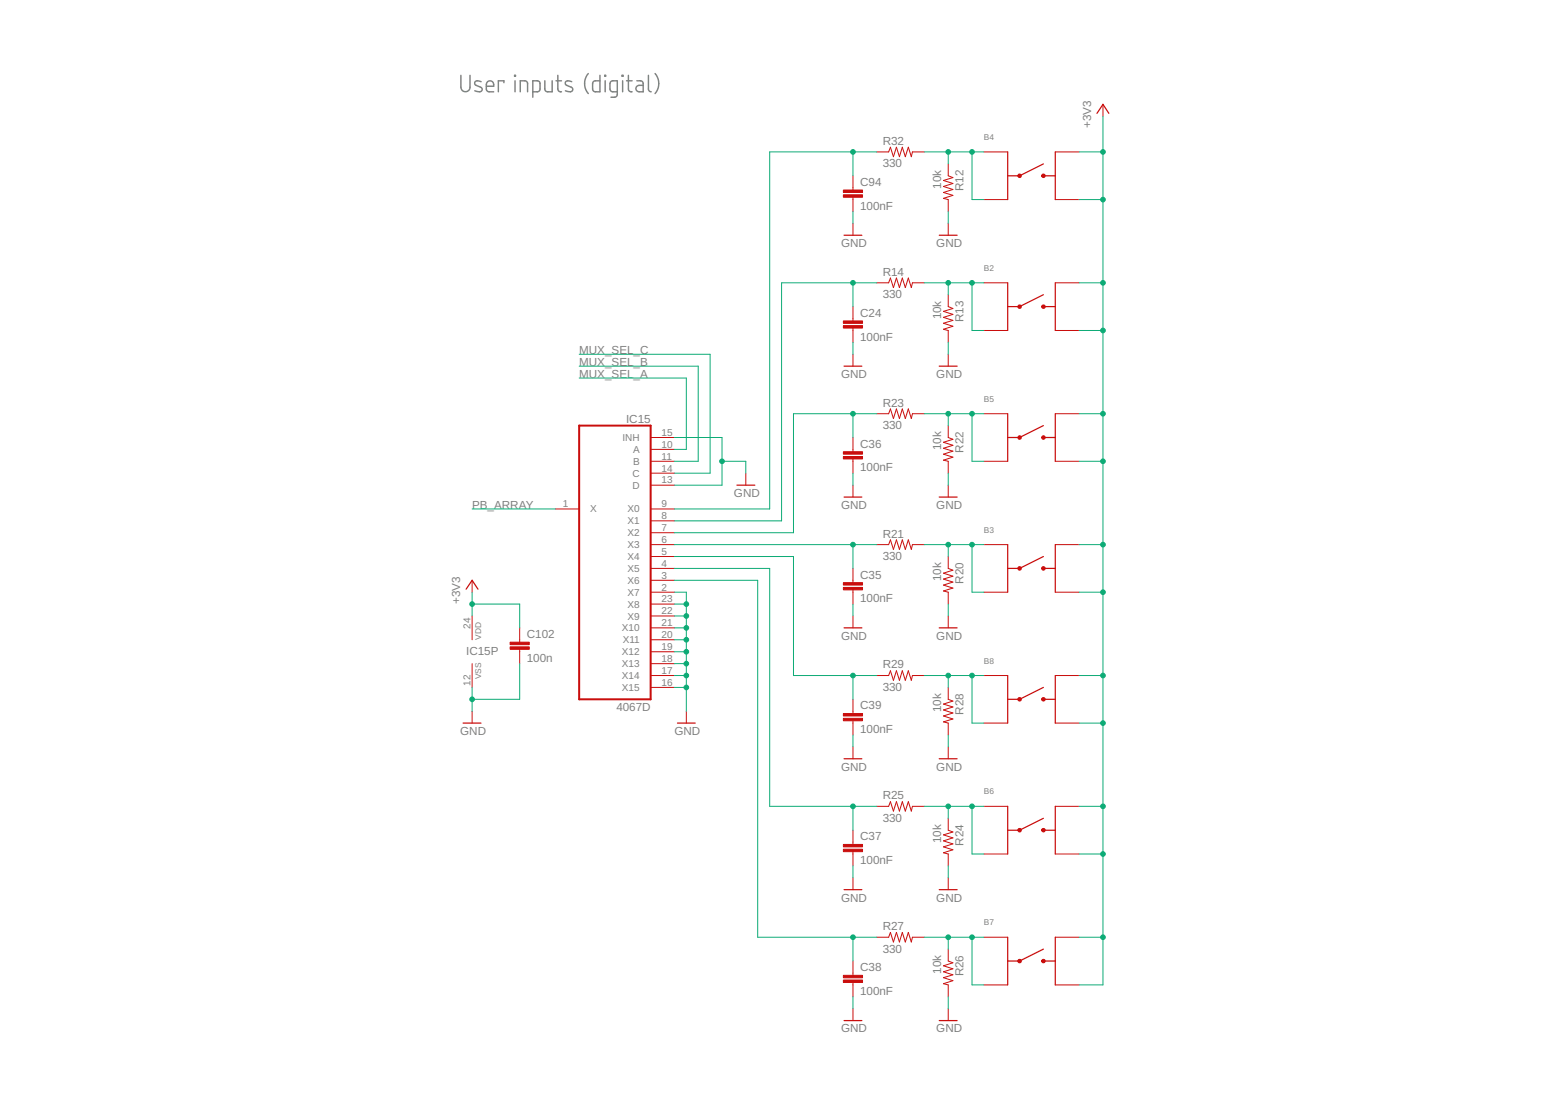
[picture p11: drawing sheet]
<svg xmlns="http://www.w3.org/2000/svg" width="297mm" height="210mm" viewBox="0 0 297 210" stroke-linecap="round" stroke-linejoin="round" font-family="sans-serif">
<g fill="none" stroke="#808080" stroke-width=".28">
<path d="M87.8 14.4v2.2a.87 .87 0 0 0 .8 .9 .87 .87 0 0 0 .9-.9v-2.2M91.6 15.6l-.8-.2-.3 .1-.1 .4 .1 .3 1.2 .5a.45 .45 0 0 1 .1 .5 .45 .45 0 0 1-.4 .3l-1-.2M92.6 16.4h1.4a.73 .73 0 0 0-.5-1 .73 .73 0 0 0-.9 .7v1l.2 .3 1.2 .1M95.9 15.7v-.3h-1v2.1M98 14.4h.1v.1h-.1zM98.1 15.4v2.1M99.1 17.5v-2.1h1l.3 .2 .1 1.9M101.5 17.5h1l.2-.2 .1-1.6-.3-.3h-1v3.1M103.7 15.4l.1 1.7 .1 .3 .4 .1h.8v-2.1M105.9 15.4h1M106.2 14.4v2.6l.2 .4 .5 .1M108.9 15.6l-.8-.2-.3 .1-.2 .4 .2 .3 1.1 .5a.45 .45 0 0 1 .1 .5 .45 .45 0 0 1-.4 .3l-.9-.2"/>
<path d="M112 14a2.95 2.95 0 0 0 0 3.8M114.2 14.4v3.1h-1l-.3-.4v-1.4l.3-.3h1M115.1 14.4h.2v.1h-.2zM115.2 15.4v2.1M117.5 17.5h-1l-.3-.2-.1-1.4 .1-.3 .3-.2h1v2.6l-.1 .3-.2 .2h-.9M118.4 14.4h.2v.1h-.2zM118.6 15.4v2.1M119.3 15.4h1.1M119.7 14.4v2.7l.3 .4h.4M121.3 15.4h.8l.3 .3 .1 1.8h-.8a.61 .61 0 0 1-.6-.6 .61 .61 0 0 1 .6-.6h.8M123.5 14.4v2.7l.2 .3 .3 .1M124.7 14a2.95 2.95 0 0 1 0 3.8"/>
</g>
<g fill="none" stroke="#c90d0c" stroke-width=".23">
<path d="M191.9 28.9v9.1M198.7 31.2l-4.6 2.3h-2.2M198.7 33.5h2.2M200.9 28.9v9.1M208.9 21.6l1.1-1.7 1.1 1.7M160.7 44.8h3.4M178.8 44.8h3.4M191.9 53.9v9M198.7 56.1l-4.6 2.3h-2.2M198.7 58.4h2.2M200.9 53.9v9M160.7 69.7h3.4"/>
<path d="M178.8 69.7h3.4M191.9 78.8v9.1M200.9 78.8v9.1M140.3 92.4h3.4M160.7 94.7h3.4M178.8 94.7h3.4M198.7 81.1l-4.6 2.2h-2.2M198.7 83.3h2.2M88.8 112.2l1.1-1.7 1.1 1.7M160.7 119.6h3.4M178.8 119.6h3.4M191.9 103.7v9.1"/>
<path d="M198.7 106l-4.6 2.3h-2.2M198.7 108.3h2.2M200.9 103.7v9.1M88.2 137.7h3.4M129 137.7h3.4M191.9 128.7v9M198.7 130.9l-4.6 2.3h-2.2M198.7 133.2h2.2M200.9 128.7v9M160.7 144.5h3.4M178.8 144.5h3.4M191.9 153.6v9.1"/>
<path d="M198.7 155.9l-4.6 2.2h-2.2M198.7 158.1h2.2M200.9 153.6v9.1M160.7 169.5h3.4M178.8 169.5h3.4M191.9 178.5v9.1M200.9 178.5v9.1M160.7 194.4h3.4M178.8 194.4h3.4M198.7 180.8l-4.6 2.2h-2.2M198.7 183h2.2"/>
</g>
<g fill="none" stroke="#c90d0c" stroke-width=".19">
<path d="M210 19.9v2.2M162.4 33.5v2.7M162.4 37.5v2.8M166.9 28.9h2.3l.3-.9 .6 1.8 .6-1.8 .6 1.8 .5-1.8 .6 1.8 .6-1.8 .5 1.8 .2-.9h2.3M180.6 31.2v2.3l.8 .3-1.8 .6 1.8 .5-1.8 .6 1.8 .6-1.8 .6 1.8 .5-1.8 .6 1 .2v2.3M187.3 28.9h4.6M187.3 38h4.6M200.9 28.9h4.6M200.9 38h4.6M162.4 42.5v2.3M162.4 58.4v2.7M166.9 53.9h2.3l.3-.9 .6 1.8 .6-1.8 .6 1.8 .5-1.8 .6 1.8 .6-1.8 .5 1.8 .2-.9h2.3"/>
<path d="M180.6 42.5v2.3M180.6 56.1v2.3l.8 .4-1.8 .5 1.8 .6-1.8 .6 1.8 .5-1.8 .6 1.8 .5-1.8 .6 1 .2v2.3M187.3 53.9h4.6M200.9 53.9h4.6M162.4 62.5v2.7M162.4 67.5v2.2M166.9 78.8h2.3l.3-.9 .6 1.8 .6-1.8 .6 1.8 .5-1.8 .6 1.8 .6-1.8 .5 1.8 .2-.9h2.3M180.6 67.5v2.2M187.3 78.8h4.6M187.3 62.9h4.6M200.9 78.8h4.6M200.9 62.9h4.6"/>
<path d="M105.7 96.9h4.6M123.9 87.9h4.5M123.9 85.6h4.5M123.9 90.1h4.5M123.9 92.4h4.5M123.9 96.9h4.5M123.9 99.2h4.5M123.9 83.3h4.5M142 90.1v2.3M162.4 83.3v2.8M162.4 87.4v2.7M162.4 92.4v2.3"/>
<path d="M180.6 81.1v2.2l.8 .4-1.8 .5 1.8 .6-1.8 .6 1.8 .5-1.8 .6 1.8 .6-1.8 .6 1 .2v2.2M180.6 92.4v2.3M187.3 87.9h4.6M200.9 87.9h4.6M89.9 110.5v2.3M89.9 117.3v4.6M99 119.6v2.7M123.9 103.7h4.5M123.9 112.8h4.5M123.9 101.5h4.5M123.9 106h4.5M123.9 108.3h4.5"/>
<path d="M123.9 110.5h4.5M123.9 115.1h4.5M123.9 117.3h4.5M123.9 119.6h4.5M162.4 108.3v2.7M162.4 112.4v2.7M162.4 117.3v2.3M166.9 103.7h2.3l.3-.9 .6 1.8 .6-1.8 .6 1.8 .5-1.8 .6 1.8 .6-1.8 .5 1.8 .2-.9h2.3M180.6 106v2.3l.8 .3-1.8 .6 1.8 .5-1.8 .6 1.8 .6-1.8 .5 1.8 .6-1.8 .6 1 .2v2.3M180.6 117.3v2.3M187.3 103.7h4.6M187.3 112.8h4.6"/>
<path d="M200.9 103.7h4.6M200.9 112.8h4.6M89.9 126.4v4.5M89.9 135.5v2.2M99 123.7v2.7M123.9 128.7h4.5M123.9 121.9h4.5M123.9 124.1h4.5M123.9 126.4h4.5M123.9 130.9h4.5M130.7 135.5v2.2M162.4 133.2v2.7"/>
<path d="M162.4 137.3v2.7M166.9 128.7h2.3l.3-.9 .6 1.8 .6-1.8 .6 1.8 .5-1.8 .6 1.8 .6-1.8 .5 1.8 .2-.9h2.3M180.6 130.9v2.3l.8 .3-1.8 .6 1.8 .6-1.8 .5 1.8 .6-1.8 .6 1.8 .5-1.8 .6 1 .2v2.3M187.3 128.7h4.6M187.3 137.7h4.6M200.9 128.7h4.6M200.9 137.7h4.6M162.4 142.3v2.2M162.4 158.1v2.7M166.9 153.6h2.3l.3-.9 .6 1.8 .6-1.8 .6 1.8 .5-1.8 .6 1.8 .6-1.8 .5 1.8 .2-.9h2.3M180.6 142.3v2.2M180.6 155.9v2.2l.8 .4-1.8 .5 1.8 .6-1.8 .6 1.8 .5-1.8 .6 1.8 .6-1.8 .5 1 .3v2.2"/>
<path d="M187.3 153.6h4.6M200.9 153.6h4.6M162.4 162.2v2.7M162.4 167.2v2.3M166.9 178.5h2.3l.3-.9 .6 1.8 .6-1.8 .6 1.8 .5-1.8 .6 1.8 .6-1.8 .5 1.8 .2-.9h2.3M180.6 167.2v2.3M187.3 178.5h4.6M187.3 162.7h4.6M200.9 178.5h4.6M200.9 162.7h4.6M162.4 183v2.8M162.4 187.1v2.8"/>
<path d="M162.4 192.1v2.3M180.6 180.8v2.2l.8 .4-1.8 .6 1.8 .5-1.8 .6 1.8 .6-1.8 .5 1.8 .6-1.8 .6 1 .2v2.3M180.6 192.1v2.3M187.3 187.6h4.6M200.9 187.6h4.6"/>
</g>
<g fill="#c90d0c" stroke="#c90d0c" stroke-width=".19">
<path d="M160.6 111.9h3.6v.5h-3.6z"/>
<path d="M160.6 111h3.6v.4h-3.6z"/>
<path d="M160.6 87h3.6v.4h-3.6z"/>
<path d="M160.6 86h3.6v.5h-3.6z"/>
<path d="M160.6 161.8h3.6v.4h-3.6z"/>
<path d="M160.6 160.8h3.6v.5h-3.6z"/>
<path d="M160.6 186.7h3.6v.4h-3.6z"/>
<path d="M160.6 185.8h3.6v.4h-3.6z"/>
<path d="M160.6 136.8h3.6v.5h-3.6z"/>
<path d="M160.6 135.9h3.6v.5h-3.6z"/>
<path d="M160.6 62h3.6v.5h-3.6z"/>
<path d="M160.6 61.1h3.6v.5h-3.6z"/>
<path d="M160.6 37.1h3.6v.5h-3.6z"/>
<path d="M160.6 36.2h3.6v.5h-3.6z"/>
<path d="M97.1 123.2h3.7v.5h-3.7z"/>
<path d="M97.1 122.3h3.7v.5h-3.7z"/>
</g>
<g fill="#c90d0c" stroke="#c90d0c" stroke-width=".19">
<path d="M193.9 108.1l.3-.2a.35 .35 0 0 1 .2 .6l-.4 .1-.2-.3 .4-.1v.2l-.4-.1z" fill-rule="evenodd"/>
<path d="M198.4 108.1l.3-.2 .2 .1 .1 .4-.5 .2-.2-.3 .5-.1-.1 .2-.4-.1z" fill-rule="evenodd"/>
<path d="M193.9 83.2l.3-.2a.35 .35 0 0 1 .2 .6l-.4 .1-.2-.4h.4v.2l-.4-.2z" fill-rule="evenodd"/>
<path d="M198.4 83.2l.3-.2 .2 .1 .1 .3-.5 .3-.2-.4h.5l-.1 .2-.4-.2z" fill-rule="evenodd"/>
<path d="M193.9 157.9a.33 .33 0 0 1 .4-.1 .33 .33 0 0 1 .2 .4l-.1 .2h-.4l-.2-.3h.4v.1l-.4-.1z" fill-rule="evenodd"/>
<path d="M198.4 157.9a.34 .34 0 0 1 .4-.1 .34 .34 0 0 1 .2 .4l-.1 .2a.36 .36 0 0 1-.6-.3l.4-.1 .1 .2-.5-.1z" fill-rule="evenodd"/>
<path d="M193.9 182.9a.33 .33 0 0 1 .4-.1 .33 .33 0 0 1 .2 .4 .33 .33 0 0 1-.3 .2 .33 .33 0 0 1-.3-.2l-.1-.2h.4v.2l-.4-.2z" fill-rule="evenodd"/>
<path d="M198.4 182.9a.34 .34 0 0 1 .4-.1 .34 .34 0 0 1 .2 .4 .35 .35 0 0 1-.4 .2 .35 .35 0 0 1-.3-.4l.4-.1 .1 .2-.5-.1z" fill-rule="evenodd"/>
<path d="M193.9 133l.3-.1a.35 .35 0 0 1 .2 .6h-.2l-.3-.1-.1-.2h.4v.1l-.4-.1z" fill-rule="evenodd"/>
<path d="M198.4 133l.1-.1h.4l.1 .2-.1 .4a.36 .36 0 0 1-.6-.3l.4-.1 .1 .1h-.5z" fill-rule="evenodd"/>
<path d="M193.9 58.2a.33 .33 0 0 1 .4-.1 .33 .33 0 0 1 .2 .4 .33 .33 0 0 1-.3 .2 .33 .33 0 0 1-.3-.1l-.1-.2h.4v.1l-.4-.1z" fill-rule="evenodd"/>
<path d="M198.4 58.2a.34 .34 0 0 1 .4-.1 .34 .34 0 0 1 .2 .4 .35 .35 0 0 1-.4 .2 .35 .35 0 0 1-.3-.3l.4-.1 .1 .1h-.5z" fill-rule="evenodd"/>
<path d="M193.9 33.3l.3-.2a.35 .35 0 0 1 .2 .6l-.4 .1-.2-.3 .4-.1v.2l-.4-.1z" fill-rule="evenodd"/>
<path d="M198.4 33.3l.3-.2 .2 .1 .1 .2-.1 .3a.36 .36 0 0 1-.6-.2l.4-.1 .1 .2-.5-.1z" fill-rule="evenodd"/>
</g>
<path d="M110.3 81.1h13.6v52.1h-13.6z" fill="none" stroke="#c90d0c" stroke-width=".38"/>
<g fill="none" stroke="#0dab76" stroke-width=".19">
<path d="M162.4 28.9v4.6M166.9 28.9h-20.3v68h-18.2M176 28.9h11.3M180.6 28.9v2.3M185.1 28.9v9.1h2.2M205.5 38h4.5M205.5 28.9h4.5M210 22.1v165.5h-4.5M162.4 40.3v2.2M162.4 53.9v4.5M166.9 53.9h-18.1v45.3h-20.4M176 53.9h11.3"/>
<path d="M180.6 40.3v2.2M180.6 53.9v2.2M185.1 53.9v9h2.2M205.5 53.9h4.5M110.3 72h20.4v13.6h-2.3M110.3 69.7h22.6v18.2h-4.5M110.3 67.5h24.9v22.6h-6.8M162.4 65.2v2.3M162.4 78.8v4.5M166.9 78.8h-15.8v22.7h-22.7M176 78.8h11.3M180.6 65.2v2.3"/>
<path d="M180.6 78.8v2.3M185.1 78.8v9.1h2.2M205.5 78.8h4.5M205.5 62.9h4.5M89.9 96.9h15.8M128.4 83.3h9.1v9.1h-9.1M137.5 87.9h4.5v2.2M162.4 90.1v2.3M180.6 90.1v2.3M205.5 87.9h4.5M89.9 115.1h9.1v4.5M89.9 112.8v4.5"/>
<path d="M128.4 112.8h2.3v22.7M128.4 106h22.7v22.7h15.8M128.4 119.6h2.3M128.4 117.3h2.3M128.4 115.1h2.3M128.4 110.5h15.9v68h22.6M128.4 108.3h18.2v45.3h20.3M128.4 103.7h38.5M162.4 103.7v4.6M162.4 115.1v2.2M176 103.7h11.3M180.6 103.7v2.3"/>
<path d="M180.6 115.1v2.2M185.1 103.7v9.1h2.2M205.5 112.8h4.5M205.5 103.7h4.5M89.9 130.9v4.6M99 126.4v6.8h-9.1M128.4 130.9h2.3M128.4 128.7h2.3M128.4 126.4h2.3M128.4 124.1h2.3M128.4 121.9h2.3M162.4 128.7v4.5"/>
<path d="M162.4 140v2.3M176 128.7h11.3M180.6 128.7v2.2M180.6 140v2.3M185.1 128.7v9h2.2M205.5 128.7h4.5M205.5 137.7h4.5M162.4 153.6v4.5M176 153.6h11.3M180.6 153.6v2.3M185.1 153.6v9.1h2.2M205.5 153.6h4.5"/>
<path d="M162.4 164.9v2.3M162.4 178.5v4.5M176 178.5h11.3M180.6 164.9v2.3M180.6 178.5v2.3M185.1 178.5v9.1h2.2M205.5 178.5h4.5M205.5 162.7h4.5M162.4 189.9v2.2M180.6 189.9v2.2"/>
</g>
<g fill="#0dab76" stroke="#0dab76" stroke-width=".19">
<circle cx="89.9" cy="133.2" r=".44"/>
<circle cx="130.7" cy="130.9" r=".44"/>
<circle cx="130.7" cy="128.7" r=".44"/>
<circle cx="130.7" cy="126.4" r=".44"/>
<circle cx="130.7" cy="124.1" r=".44"/>
<circle cx="130.7" cy="121.9" r=".44"/>
<circle cx="130.7" cy="119.6" r=".44"/>
<circle cx="130.7" cy="117.3" r=".44"/>
<circle cx="130.7" cy="115.1" r=".44"/>
<circle cx="137.5" cy="87.9" r=".44"/>
<circle cx="89.9" cy="115.1" r=".44"/>
<circle cx="210" cy="178.5" r=".44"/>
<circle cx="210" cy="162.7" r=".44"/>
<circle cx="210" cy="153.6" r=".44"/>
<circle cx="210" cy="137.7" r=".44"/>
<circle cx="210" cy="128.7" r=".44"/>
<circle cx="210" cy="112.8" r=".44"/>
<circle cx="210" cy="103.7" r=".44"/>
<circle cx="210" cy="87.9" r=".44"/>
<circle cx="210" cy="78.8" r=".44"/>
<circle cx="210" cy="62.9" r=".44"/>
<circle cx="210" cy="53.9" r=".44"/>
<circle cx="210" cy="38" r=".44"/>
<circle cx="210" cy="28.9" r=".44"/>
<circle cx="185.1" cy="103.7" r=".44"/>
<circle cx="180.6" cy="103.7" r=".44"/>
<circle cx="185.1" cy="78.8" r=".44"/>
<circle cx="180.6" cy="78.8" r=".44"/>
<circle cx="162.4" cy="78.8" r=".44"/>
<circle cx="185.1" cy="153.6" r=".44"/>
<circle cx="180.6" cy="153.6" r=".44"/>
<circle cx="162.4" cy="153.6" r=".44"/>
<circle cx="185.1" cy="178.5" r=".44"/>
<circle cx="180.6" cy="178.5" r=".44"/>
<circle cx="162.4" cy="178.5" r=".44"/>
<circle cx="185.1" cy="128.7" r=".44"/>
<circle cx="180.6" cy="128.7" r=".44"/>
<circle cx="162.4" cy="128.7" r=".44"/>
<circle cx="185.1" cy="53.9" r=".44"/>
<circle cx="180.6" cy="53.9" r=".44"/>
<circle cx="162.4" cy="53.9" r=".44"/>
<circle cx="185.1" cy="28.9" r=".44"/>
<circle cx="180.6" cy="28.9" r=".44"/>
<circle cx="162.4" cy="28.9" r=".44"/>
<circle cx="162.4" cy="103.7" r=".44"/>
</g>
<g font-size="2.2" fill="#808080">
<text x="168.1" y="27.6">R32</text>
<text x="207.7" y="24.4" transform="rotate(-90 207.7 24.4)">+3V3</text>
<text x="163.8" y="35.4">C94</text>
<text x="168.1" y="31.9">330</text>
<text x="179.2" y="35.9" transform="rotate(-90 179.2 35.9)">10k</text>
<text x="163.8" y="39.9">100nF</text>
<text x="183.5" y="36.4" transform="rotate(-90 183.5 36.4)">R12</text>
<text x="160.1" y="47.1">GND</text>
<text x="178.3" y="47.1">GND</text>
<text x="168.1" y="52.5">R14</text>
<text x="168.1" y="56.8">330</text>
<text x="163.8" y="64.9">100nF</text>
<text x="163.8" y="60.3">C24</text>
<text x="179.2" y="60.9" transform="rotate(-90 179.2 60.9)">10k</text>
<text x="183.5" y="61.3" transform="rotate(-90 183.5 61.3)">R13</text>
<text x="110.3" y="69.7">MUX_SEL_B</text>
<text x="110.3" y="67.5">MUX_SEL_C</text>
<text x="110.3" y="72">MUX_SEL_A</text>
<text x="160.1" y="72">GND</text>
<text x="168.1" y="77.5">R23</text>
<text x="178.3" y="72">GND</text>
<text x="119.2" y="80.5">IC15</text>
<text x="168.1" y="81.8">330</text>
<text x="163.8" y="89.8">100nF</text>
<text x="163.8" y="85.3">C36</text>
<text x="179.2" y="85.8" transform="rotate(-90 179.2 85.8)">10k</text>
<text x="183.5" y="86.3" transform="rotate(-90 183.5 86.3)">R22</text>
<text x="139.7" y="94.7">GND</text>
<text x="89.9" y="96.9">PB_ARRAY</text>
<text x="160.1" y="96.9">GND</text>
<text x="178.3" y="96.9">GND</text>
<text x="168.1" y="106.7">330</text>
<text x="168.1" y="102.4">R21</text>
<text x="163.8" y="110.2">C35</text>
<text x="179.2" y="110.7" transform="rotate(-90 179.2 110.7)">10k</text>
<text x="183.5" y="111.2" transform="rotate(-90 183.5 111.2)">R20</text>
<text x="87.6" y="115.1" transform="rotate(-90 87.6 115.1)">+3V3</text>
<text x="163.8" y="114.7">100nF</text>
<text x="88.8" y="124.7">IC15P</text>
<text x="100.3" y="121.5">C102</text>
<text x="160.1" y="121.9">GND</text>
<text x="178.3" y="121.9">GND</text>
<text x="100.3" y="126.1">100n</text>
<text x="168.1" y="131.6">330</text>
<text x="168.1" y="127.3">R29</text>
<text x="117.4" y="135.5">4067D</text>
<text x="163.8" y="135.1">C39</text>
<text x="179.2" y="135.6" transform="rotate(-90 179.2 135.6)">10k</text>
<text x="183.5" y="136.1" transform="rotate(-90 183.5 136.1)">R28</text>
<text x="87.6" y="140">GND</text>
<text x="128.4" y="140">GND</text>
<text x="163.8" y="139.7">100nF</text>
<text x="160.1" y="146.8">GND</text>
<text x="178.3" y="146.8">GND</text>
<text x="168.1" y="152.3">R25</text>
<text x="163.8" y="160.1">C37</text>
<text x="168.1" y="156.5">330</text>
<text x="179.2" y="160.6" transform="rotate(-90 179.2 160.6)">10k</text>
<text x="183.5" y="161.1" transform="rotate(-90 183.5 161.1)">R24</text>
<text x="163.8" y="164.6">100nF</text>
<text x="160.1" y="171.7">GND</text>
<text x="178.3" y="171.7">GND</text>
<text x="168.1" y="177.2">R27</text>
<text x="163.8" y="185">C38</text>
<text x="168.1" y="181.5">330</text>
<text x="179.2" y="185.5" transform="rotate(-90 179.2 185.5)">10k</text>
<text x="183.5" y="186" transform="rotate(-90 183.5 186)">R26</text>
<text x="163.8" y="189.5">100nF</text>
<text x="160.1" y="196.7">GND</text>
<text x="178.3" y="196.7">GND</text>
</g>
<g font-size="1.9" fill="#808080">
<text x="126" y="83">15</text>
<text x="118.5" y="84">INH</text>
<text x="120.5" y="86.3">A</text>
<text x="120.5" y="88.6">B</text>
<text x="126" y="85.3">10</text>
<text x="126" y="87.6">11</text>
<text x="126" y="89.8">14</text>
<text x="120.4" y="90.8">C</text>
<text x="120.4" y="93.1">D</text>
<text x="126" y="92.1">13</text>
<text x="107.1" y="96.6">1</text>
<text x="112.4" y="97.6">X</text>
<text x="119.5" y="97.6">X0</text>
<text x="119.5" y="99.9">X1</text>
<text x="126" y="96.6">9</text>
<text x="126" y="98.9">8</text>
<text x="126" y="101.2">7</text>
<text x="119.5" y="102.1">X2</text>
<text x="119.5" y="104.4">X3</text>
<text x="119.5" y="106.7">X4</text>
<text x="126" y="103.4">6</text>
<text x="126" y="105.7">5</text>
<text x="126" y="108">4</text>
<text x="119.5" y="108.9">X5</text>
<text x="119.5" y="111.2">X6</text>
<text x="119.5" y="113.5">X7</text>
<text x="126" y="110.2">3</text>
<text x="126" y="112.5">2</text>
<text x="89.6" y="119.8" transform="rotate(-90 89.6 119.8)">24</text>
<text x="119.5" y="115.7">X8</text>
<text x="119.5" y="118">X9</text>
<text x="126" y="114.8">23</text>
<text x="126" y="117">22</text>
<text x="126" y="119.3">21</text>
<text x="118.4" y="120.3">X10</text>
<text x="118.4" y="124.8">X12</text>
<text x="118.6" y="122.5">X11</text>
<text x="126" y="121.5">20</text>
<text x="126" y="123.8">19</text>
<text x="89.6" y="130.6" transform="rotate(-90 89.6 130.6)">12</text>
<text x="118.4" y="127.1">X13</text>
<text x="118.4" y="129.3">X14</text>
<text x="118.4" y="131.6">X15</text>
<text x="126" y="126.1">18</text>
<text x="126" y="128.3">17</text>
<text x="126" y="130.6">16</text>
</g>
<g font-size="1.6" fill="#808080">
<text x="187.3" y="26.7">B4</text>
<text x="187.3" y="51.6">B2</text>
<text x="187.3" y="76.5">B5</text>
<text x="187.3" y="101.5">B3</text>
<text x="91.6" y="121.9" transform="rotate(-90 91.6 121.9)">VDD</text>
<text x="91.6" y="129.3" transform="rotate(-90 91.6 129.3)">VSS</text>
<text x="187.3" y="126.4">B8</text>
<text x="187.3" y="151.3">B6</text>
<text x="187.3" y="176.3">B7</text>
</g>
</svg>
